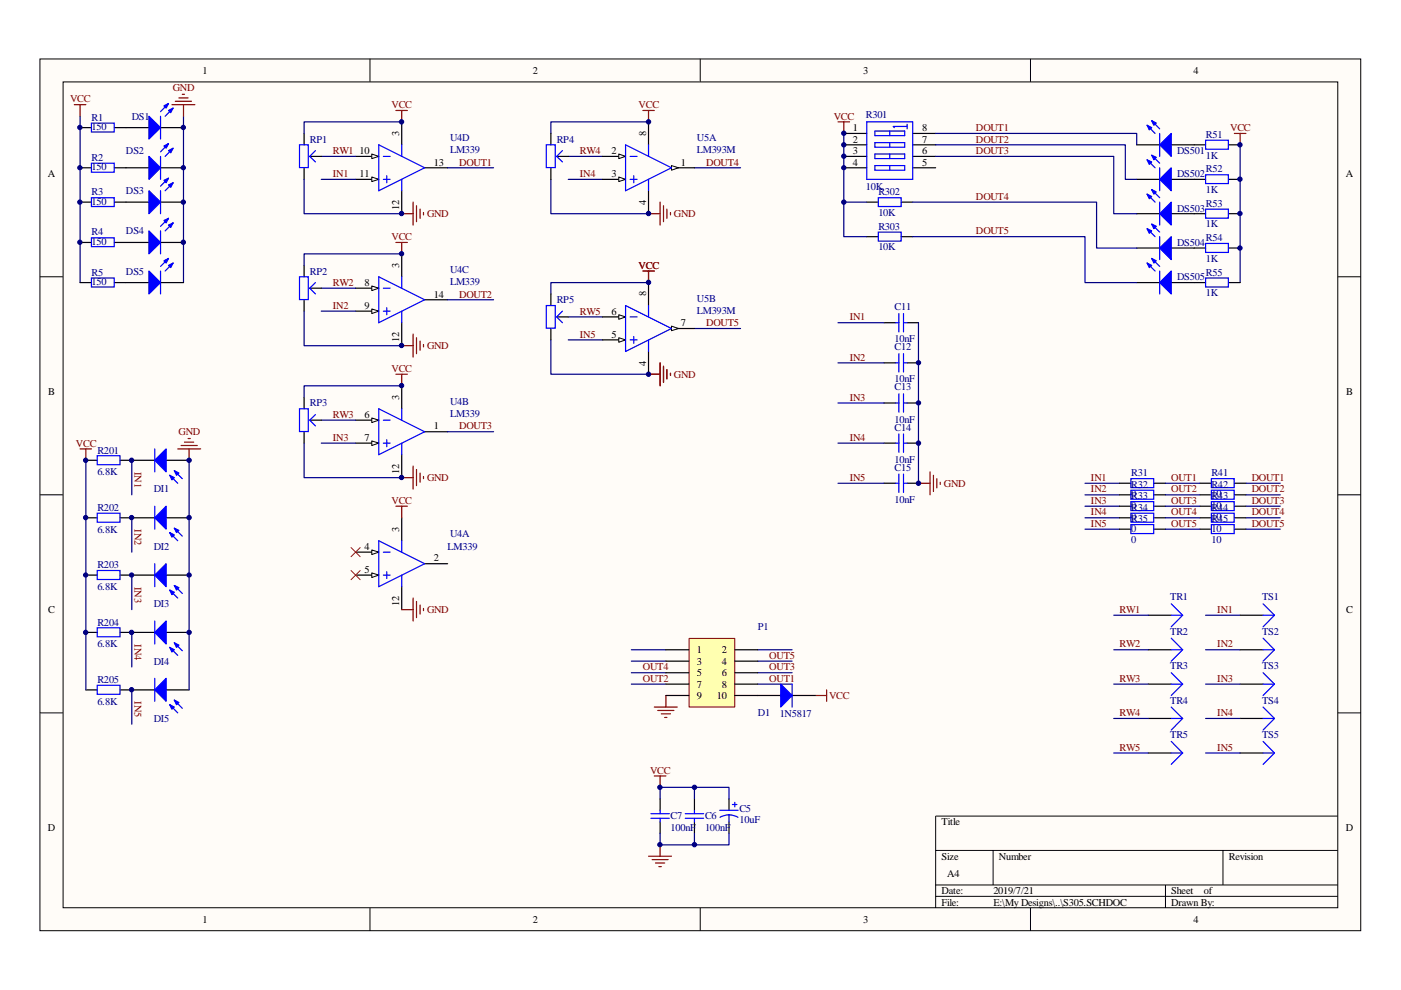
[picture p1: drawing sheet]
<svg xmlns="http://www.w3.org/2000/svg" width="297mm" height="210mm" viewBox="0 0 297 210" stroke-linecap="round" stroke-linejoin="round" font-family="sans-serif">
<path d="M8.5 12.5h280v184.8h-280z" fill="#fffcf8"/>
<path d="M8.5 12.5h280v184.8h-280z" fill="none" stroke="#000" stroke-width=".21"/>
<path d="M13.4 17.4h270.2v175.1h-270.2z" fill="#fffcf8"/>
<g fill="none" stroke="#000" stroke-width=".21">
<path d="M13.4 17.4h270.2v175.1h-270.2zM78.4 12.5v4.8M148.5 12.5v4.8M218.5 12.5v4.8M8.5 58.7h4.8M283.6 58.7h4.9M8.5 104.9h4.8M283.6 104.9h4.9M8.5 151.1h4.8M283.6 151.1h4.9M283.6 173h-85.2v19.5M78.4 192.5v4.9"/>
<path d="M148.5 192.5v4.9M198.4 180.3h85.2M198.4 187.6h85.2M198.4 190h85.2M210.6 180.3v7.3M218.5 192.5v4.9M247.1 187.6v4.9M259.3 180.3v7.3"/>
</g>
<g fill="none" stroke="#800000" stroke-width=".25">
<path d="M15.7 22.2h2.5M17 22.2v2.5M138.7 149.9h4.9M139.4 150.6h3.5M140.2 151.4h2M140.9 152.1h.5M141.2 147.5v2.4M138.7 164.5h2.5M140 164.5v2.4M140 179.1v2.4M137.5 181.5h4.9M138.3 182.3h3.3"/>
<path d="M139 183h1.9M139.7 183.7h.5"/>
</g>
<path d="M27.9 97.6v7.3M27.9 109.8v7.3M27.9 121.9v7.4M133.9 137.8h7.3M160.7 137.8h7.2M27.9 146.3v7.3M133.9 140.2h7.3M133.9 142.6h7.3M133.9 145h7.3M160.7 140.2h7.2M160.7 142.6h7.2M160.7 145h7.2" fill="none" stroke="#000080" stroke-width=".25"/>
<path d="M75.4 117.1h4.9M90 119.5h4.9" fill="none" stroke="#000" stroke-width=".25"/>
<path d="M78.8 116.6l1.5 .5-1.5 .5z" fill-rule="evenodd" fill="#fffcf8" stroke="#000" stroke-width=".21"/>
<path d="M75.4 121.9h4.9" fill="none" stroke="#000" stroke-width=".25"/>
<path d="M78.8 121.5l1.5 .4-1.5 .5z" fill-rule="evenodd" fill="#fffcf8" stroke="#000" stroke-width=".21"/>
<path d="M75.4 89.1h4.9M85.2 81.8v4.9M85.2 96.4v4.9M90 91.5h4.9M85.2 109.8v4.9M85.2 124.4v4.9" fill="none" stroke="#000" stroke-width=".25"/>
<path d="M80.3 114.7l9.7 4.8-9.7 4.9zM81.3 117.1h1.4M85.2 114.7v2.4M81.3 121.9h1.4M82 121.2v1.5M85.2 121.9v2.5" fill="none" stroke="#00f" stroke-width=".25"/>
<path d="M78.8 88.6l1.5 .5-1.5 .5z" fill-rule="evenodd" fill="#fffcf8" stroke="#000" stroke-width=".21"/>
<path d="M75.4 94h4.9" fill="none" stroke="#000" stroke-width=".25"/>
<path d="M78.8 93.5l1.5 .5-1.5 .5z" fill-rule="evenodd" fill="#fffcf8" stroke="#000" stroke-width=".21"/>
<path d="M80.3 86.7l9.7 4.8-9.7 4.9zM81.3 89.1h1.4M81.3 94h1.4M82 93.2v1.5M85.2 86.7v2.4M85.2 94v2.4" fill="none" stroke="#00f" stroke-width=".25"/>
<path d="M85.2 53.8v4.9M75.4 61.1h4.9M85.2 68.4v4.9M90 63.6h4.9" fill="none" stroke="#000" stroke-width=".25"/>
<path d="M78.8 60.6l1.5 .5-1.5 .5z" fill-rule="evenodd" fill="#fffcf8" stroke="#000" stroke-width=".21"/>
<path d="M75.4 66h4.9" fill="none" stroke="#000" stroke-width=".25"/>
<path d="M78.8 65.5l1.5 .5-1.5 .5z" fill-rule="evenodd" fill="#fffcf8" stroke="#000" stroke-width=".21"/>
<path d="M80.3 58.7l9.7 4.9-9.7 4.8zM85.2 58.7v2.4M81.3 61.1h1.4M81.3 66h1.4M82 65.2v1.5M85.2 66v2.4" fill="none" stroke="#00f" stroke-width=".25"/>
<path d="M75.4 38h4.9M85.2 25.8v4.9M90 35.6h4.9M85.2 40.4v4.9" fill="none" stroke="#000" stroke-width=".25"/>
<path d="M78.8 37.5l1.5 .5-1.5 .5z" fill-rule="evenodd" fill="#fffcf8" stroke="#000" stroke-width=".21"/>
<path d="M75.4 33.2h4.9" fill="none" stroke="#000" stroke-width=".25"/>
<path d="M78.8 32.7l1.5 .5-1.5 .4z" fill-rule="evenodd" fill="#fffcf8" stroke="#000" stroke-width=".21"/>
<g fill="none" stroke="#00f" stroke-width=".25">
<path d="M63.5 30.7h1.9v4.8h-1.9zM66.9 31.9l-1.2 1.3 1.2 1.1M80.3 30.7l9.7 4.9-9.7 4.8zM81.3 38h1.4M81.3 33.2h1.4M82 37.3v1.4M85.2 30.7v2.5M85.2 38v2.4M115.8 30.7h1.9v4.8h-1.9zM119.3 31.9l-1.3 1.3 1.3 1.1M63.5 58.7h1.9v4.8h-1.9zM66.9 59.9l-1.2 1.2 1.2 1.2"/>
<path d="M115.8 64.8h1.9v4.8h-1.9zM119.3 66l-1.3 1.2 1.3 1.2M32.8 95.2v4.8M37 99.8l1.7 1.7M63.5 86.7h1.9v4.8h-1.9zM66.9 87.9l-1.2 1.2 1.2 1.2M32.8 107.3v4.9M32.8 119.5v4.9M36 100.8l1.7 1.7M36 112.9l1.7 1.8M37 112l1.7 1.7M32.8 131.7v4.8"/>
<path d="M36 125.1l1.7 1.7M36 137.3l1.7 1.7M37 124.1l1.7 1.7M37 136.3l1.7 1.7M32.8 143.8v4.9M36 149.4l1.7 1.7M37 148.4l1.7 1.8M138 173.5h3.9M138 172.5h3.9M140 171.8v.7M140 173.5v.8M145.3 173.5h3.9"/>
<path d="M145.3 172.5h3.9M147.2 171.8v.7M147.2 173.5v.8M152.6 171.8h3.9M154.6 172.8l.8 .1 1.1 .4M154.6 172.8l-.8 .1-1.1 .4M154.6 172.8v1.5M155.3 170.6h1M155.8 170.1v1"/>
</g>
<g fill="none" stroke="#800000" stroke-width=".25">
<path d="M83.9 23.4h2.5M85.2 23.4v2.4M261.7 28.3h2.5M262.9 28.3v2.4M83.9 51.4h2.5M85.2 51.4v2.4M136.3 57.5h2.4M137.5 57.5v2.4M83.9 79.3h2.5M85.2 79.3v2.5M137.5 79.3h2.5M140 76.9v4.9"/>
<path d="M140.7 77.7v3.4M141.4 78.4v1.9M142.2 79.1v.5M83.9 107.3h2.5M85.2 107.3v2.5M172.8 147.5h2.5M175.3 146.3v2.4"/>
</g>
<g fill="none" stroke="#000080" stroke-width=".25">
<path d="M64.5 38v7.3h20.7M68.1 33.2h7.3M68.1 38h7.3M85.2 25.8h-20.7v2.5M94.9 35.6h9.7M116.8 38v7.3h20.7M120.5 33.2h7.3M120.5 38h7.3M137.5 25.8h-20.7v2.5M147.2 35.6h9.8M85.2 53.8h-20.7v2.5M137.5 59.9h-20.7v2.4"/>
<path d="M64.5 66v7.3h20.7M68.1 61.1h7.3M68.1 66h7.3M94.9 63.6h9.7M116.8 72.1v7.2h20.7M120.5 67.2h7.3M120.5 72.1h7.3M147.2 69.7h9.8M64.5 94v7.3h20.7M68.1 89.1h7.3M68.1 94h7.3M85.2 81.8h-20.7v2.4"/>
<path d="M94.9 91.5h9.7M230 104.9h7.4M230 107.3h7.4M230 109.8h7.4M230 112.2h7.4M230 102.5h7.4M27.9 134.1v7.3M140 176.7v2.4h7.2M147.2 169.4v-2.5h7.4v2.5M147.2 176.7v2.4h7.4v-2.4M147.2 166.9h-7.2v2.5"/>
</g>
<g fill="none" stroke="#000" stroke-width=".25">
<path d="M64.5 28.3v2.4M64.5 35.6v2.4M65.7 33.2h2.4M116.8 28.3v2.4M116.8 35.6v2.4M118 33.2h2.5M64.5 56.3v2.4M64.5 63.6v2.4M65.7 61.1h2.4M116.8 62.3v2.5M116.8 69.7v2.4M118 67.2h2.5"/>
<path d="M27.9 97.6h4.9M35.2 97.6h4.9M64.5 84.2v2.5M64.5 91.5v2.5M65.7 89.1h2.4M27.9 109.8h4.9M35.2 109.8h4.9M27.9 121.9h4.9M27.9 134.1h4.9M35.2 121.9h4.9M35.2 134.1h4.9M27.9 146.3h4.9"/>
<path d="M35.2 146.3h4.9M140 169.4v2.4M140 174.3v2.4M147.2 169.4v2.4M147.2 174.3v2.4M154.6 169.4v2.4M154.6 174.3v2.4"/>
</g>
<g fill="#00f" stroke="#00f" stroke-width=".25">
<path d="M35.2 95.2v4.8l-2.4-2.4z" fill-rule="evenodd"/>
<path d="M36 100.8l1 .5-.6 .4z" fill-rule="evenodd"/>
<path d="M37 99.8l.9 .5-.5 .5z" fill-rule="evenodd"/>
<path d="M35.2 107.3v4.9l-2.4-2.4z" fill-rule="evenodd"/>
<path d="M36 112.9l1 .5-.6 .5z" fill-rule="evenodd"/>
<path d="M37 112l.9 .5-.5 .4z" fill-rule="evenodd"/>
<path d="M35.2 119.5v4.9l-2.4-2.5z" fill-rule="evenodd"/>
<path d="M36 125.1l1 .5-.6 .5z" fill-rule="evenodd"/>
<path d="M37 124.1l.9 .5-.5 .5z" fill-rule="evenodd"/>
<path d="M32.8 134.1l2.4-2.4v4.8z" fill-rule="evenodd"/>
<path d="M36 137.3l1 .5-.6 .4z" fill-rule="evenodd"/>
<path d="M37 136.3l.9 .5-.5 .5z" fill-rule="evenodd"/>
<path d="M35.2 143.8v4.9l-2.4-2.4z" fill-rule="evenodd"/>
<path d="M36 149.4l1 .5-.6 .5z" fill-rule="evenodd"/>
<path d="M37 148.4l.9 .5-.5 .5z" fill-rule="evenodd"/>
</g>
<path d="M146.1 135.4h9.7v14.5h-9.7z" fill="#ffffb0"/>
<path d="M146.1 135.4h9.7v14.5h-9.7z" fill="none" stroke="#800000" stroke-width=".21"/>
<g fill="none" stroke="#000" stroke-width=".25">
<path d="M17 27.1h2.4M17 35.6h2.4M24.3 27.1h7.3M24.3 35.6h7.3M34 27.1h4.9M34 35.6h4.9M127.8 38h4.8M137.5 25.8v4.9M178.9 35.6h4.9M178.9 30.7h4.9M178.9 28.3h4.9M178.9 33.2h4.9"/>
<path d="M193.5 35.6h4.9M193.5 30.7h4.9M193.5 28.3h4.9M193.5 33.2h4.9M241 30.7h4.9M241 38h4.9M248.3 30.7h7.3M248.3 38h7.3M260.5 30.7h2.4M260.5 38h2.4M17 42.9h2.4M17 51.4h2.4"/>
<path d="M17 59.9h2.4M24.3 42.9h7.3M24.3 51.4h7.3M24.3 59.9h7.3M34 42.9h4.9M34 51.4h4.9M34 59.9h4.9M241 59.9h4.9M241 45.3h4.9M241 52.6h4.9M248.3 59.9h7.3M248.3 45.3h7.3"/>
<path d="M248.3 52.6h7.3M260.5 59.9h2.4M260.5 45.3h2.4M260.5 52.6h2.4M187.5 68.4h2.4M187.5 76.9h2.4M192.3 68.4h2.4M192.3 76.9h2.4M18.2 97.6h2.4M25.5 97.6h2.4M187.5 85.4h2.4M187.5 94h2.4"/>
<path d="M192.3 85.4h2.4M192.3 94h2.4M18.2 109.8h2.4M25.5 109.8h2.4M187.5 102.5h2.4M192.3 102.5h2.4M237.4 109.8h2.4M237.4 102.5h2.4M237.4 104.9h2.4M237.4 107.3h2.4M237.4 112.2h2.4M244.6 109.8h2.5"/>
<path d="M244.6 102.5h2.5M244.6 104.9h2.5M244.6 107.3h2.5M244.6 112.2h2.5M254.4 109.8h2.4M254.4 102.5h2.4M254.4 104.9h2.4M254.4 107.3h2.4M254.4 112.2h2.4M261.7 109.8h2.5M261.7 102.5h2.5M261.7 104.9h2.5"/>
<path d="M261.7 107.3h2.5M261.7 112.2h2.5M18.2 121.9h2.4M18.2 134.1h2.4M25.5 121.9h2.4M25.5 134.1h2.4M141.2 137.8h4.8M155.8 137.8h4.9M243.5 137.8h4.8M243.5 130.4h4.8M262.9 137.8h4.9M262.9 130.4h4.9"/>
<path d="M18.2 146.3h2.4M25.5 146.3h2.4M141.2 140.2h4.8M141.2 142.6h4.8M141.2 145h4.8M141.2 147.5h4.8M155.8 140.2h4.9M155.8 142.6h4.9M155.8 145h4.9M155.8 147.5h9.7M167.9 147.5h4.9M243.5 145h4.8"/>
<path d="M243.5 152.3h4.8M243.5 159.7h4.8M262.9 145h4.9M262.9 152.3h4.9M262.9 159.7h4.9"/>
</g>
<g fill="none" stroke="#000080" stroke-width=".25">
<path d="M17 24.7v35.2M38.9 24.7v35.2M198.4 28.3h42.6v2.4M198.4 30.7h40.2v7.3h2.4M198.4 33.2h37.7v12.1h4.9M262.9 30.7v29.2M177.7 68.4h9.8M177.7 76.9h9.8M194.7 68.4v34.1M18.2 97.6v48.7M40.1 97.6v48.7M177.7 85.4h9.8"/>
<path d="M177.7 94h9.8M177.7 102.5h9.8M247.1 104.9h7.3M247.1 107.3h7.3M247.1 109.8h7.3M247.1 112.2h7.3M247.1 102.5h7.3M264.2 104.9h7.2M264.2 107.3h7.2M264.2 109.8h7.2M264.2 112.2h7.2M264.2 102.5h7.2"/>
<path d="M236.1 130.4h7.4M236.1 137.8h7.4M255.6 130.4h7.3M255.6 137.8h7.3M236.1 145h7.4M236.1 152.3h7.4M236.1 159.7h7.4M255.6 145h7.3M255.6 152.3h7.3M255.6 159.7h7.3"/>
</g>
<path d="M177.7 25.8h2.4M178.9 25.8v2.5M17 95.2h2.4M18.2 95.2v2.4M194.7 102.5h2.5M197.2 100v4.9M197.9 100.8v3.4M198.6 101.5v1.9M199.3 102.2v.5" fill="none" stroke="#800000" stroke-width=".25"/>
<g fill="none" stroke="#00f" stroke-width=".25">
<path d="M19.4 26.1h4.8v1.9h-4.8zM19.4 34.6h4.8v1.9h-4.8zM34 24.7v4.8M34 33.2v4.8M35.7 21.9l-1.7 1.8M35.7 30.5l-1.7 1.7M35.7 37.8l-1.7 1.7M36.7 22.9l-1.7 1.8M36.7 31.4l-1.7 1.8M36.7 38.7l-1.7 1.7M183.8 25.8h9.7v12.2h-9.7zM185.5 27.8h6.3v1h-6.3z"/>
<path d="M185.5 30.2h6.3v1h-6.3zM185.5 32.7h6.3v.9h-6.3zM185.5 35.1h6.3v1h-6.3zM188.6 27.8v1M188.6 30.2v1M188.6 32.7v.9M188.6 35.1v1M192.3 26.8h-2.9l.2 .3M192.3 26.3v1M243.2 26.6l1.7 1.7M243.2 33.9l1.7 1.7M244.2 25.6l1.7 1.7"/>
<path d="M244.2 32.9l1.7 1.7M245.9 28.3v4.9M245.9 35.6v4.8M255.6 29.7h4.8v1.9h-4.8zM255.6 37.1h4.8v1.8h-4.8zM19.4 41.9h4.8v1.9h-4.8zM19.4 50.4h4.8v1.9h-4.8zM19.4 58.9h4.8v1.9h-4.8zM34 40.4v4.9M34 49v4.8M34 57.5v4.8M35.7 46.3l-1.7 1.7"/>
<path d="M35.7 54.8l-1.7 1.7M36.7 47.3l-1.7 1.7M36.7 55.8l-1.7 1.7M243.2 41.2l1.7 1.7M243.2 48.5l1.7 1.7M243.2 55.8l1.7 1.7M244.2 40.2l1.7 1.7M244.2 47.5l1.7 1.7M244.2 54.8l1.7 1.7M245.9 42.9v4.8M245.9 50.2v4.8M245.9 57.5v4.8"/>
<path d="M255.6 44.3h4.8v1.9h-4.8zM255.6 51.6h4.8v1.9h-4.8zM255.6 58.9h4.8v1.9h-4.8zM189.9 68.4h.7M189.9 76.9h.7M190.6 66.5v3.9M190.6 75v3.9M191.6 66.5v3.9M191.6 75v3.9M191.6 68.4h.7M191.6 76.9h.7M20.6 96.6h4.8v1.9h-4.8z"/>
<path d="M189.9 85.4h.7M189.9 94h.7M190.6 83.5v3.9M190.6 92v3.9M191.6 83.5v3.9M191.6 92v3.9M191.6 85.4h.7M191.6 94h.7M20.6 108.8h4.8v1.9h-4.8zM189.9 102.5h.7M190.6 100.5v3.9M191.6 100.5v3.9"/>
<path d="M191.6 102.5h.7M239.8 101.5h4.8v1.9h-4.8zM239.8 103.9h4.8v1.9h-4.8zM239.8 106.4h4.8v1.9h-4.8zM239.8 108.8h4.8v1.9h-4.8zM239.8 111.2h4.8v1.9h-4.8zM256.8 101.5h4.9v1.9h-4.9zM256.8 103.9h4.9v1.9h-4.9zM256.8 106.4h4.9v1.9h-4.9zM256.8 108.8h4.9v1.9h-4.9zM256.8 111.2h4.9v1.9h-4.9zM20.6 121h4.8v1.9h-4.8z"/>
<path d="M20.6 133.1h4.8v1.9h-4.8zM248.3 130.4h2.4M248.3 137.8h2.4M248.3 128l2.4 2.4M248.3 135.3l2.4 2.5M250.7 130.4l-2.4 2.5M250.7 137.8l-2.4 2.4M267.8 128l2.4 2.4M267.8 130.4h2.4M267.8 135.3l2.4 2.5M267.8 137.8h2.4M270.2 130.4l-2.4 2.5"/>
<path d="M270.2 137.8l-2.4 2.4M20.6 145.3h4.8v1.9h-4.8zM167.9 145v4.9M248.3 145h2.4M248.3 152.3h2.4M248.3 159.7h2.4M248.3 142.6l2.4 2.4M248.3 149.9l2.4 2.4M248.3 157.2l2.4 2.5M250.7 145l-2.4 2.5M250.7 152.3l-2.4 2.5M250.7 159.7l-2.4 2.4"/>
<path d="M267.8 142.6l2.4 2.4M267.8 145h2.4M267.8 149.9l2.4 2.4M267.8 152.3h2.4M267.8 157.2l2.4 2.5M267.8 159.7h2.4M270.2 145l-2.4 2.5M270.2 152.3l-2.4 2.5M270.2 159.7l-2.4 2.4"/>
</g>
<g fill="#00f" stroke="#00f" stroke-width=".25">
<path d="M31.6 24.7l2.4 2.4-2.4 2.4z" fill-rule="evenodd"/>
<path d="M35.7 23.4l1-.5-.5 1z" fill-rule="evenodd"/>
<path d="M34.8 22.5l.9-.6-.5 1z" fill-rule="evenodd"/>
<path d="M31.6 33.2l2.4 2.4-2.4 2.4z" fill-rule="evenodd"/>
<path d="M35.7 31.9l1-.5-.5 1z" fill-rule="evenodd"/>
<path d="M34.8 31l.9-.5-.5 .9z" fill-rule="evenodd"/>
<path d="M31.6 40.4l2.4 2.5-2.4 2.4z" fill-rule="evenodd"/>
<path d="M35.7 39.2l1-.5-.5 1z" fill-rule="evenodd"/>
<path d="M34.8 38.2l.9-.4-.5 .9z" fill-rule="evenodd"/>
<path d="M31.6 49l2.4 2.4-2.4 2.4z" fill-rule="evenodd"/>
<path d="M35.7 47.7l1-.4-.5 .9z" fill-rule="evenodd"/>
<path d="M34.8 46.8l.9-.5-.5 1z" fill-rule="evenodd"/>
<path d="M31.6 57.5l2.4 2.4-2.4 2.4z" fill-rule="evenodd"/>
<path d="M35.7 56.3l1-.5-.5 .9z" fill-rule="evenodd"/>
<path d="M34.8 55.3l.9-.5-.5 1z" fill-rule="evenodd"/>
<path d="M245.9 30.7l2.4-2.4v4.9z" fill-rule="evenodd"/>
<path d="M243.2 26.6l1 .5-.5 .4z" fill-rule="evenodd"/>
<path d="M244.2 25.6l1 .5-.6 .5z" fill-rule="evenodd"/>
<path d="M248.3 35.6v4.8l-2.4-2.4z" fill-rule="evenodd"/>
<path d="M243.2 33.9l1 .4-.5 .6z" fill-rule="evenodd"/>
<path d="M244.2 32.9l1 .5-.6 .5z" fill-rule="evenodd"/>
<path d="M248.3 42.9v4.8l-2.4-2.4z" fill-rule="evenodd"/>
<path d="M243.2 41.2l1 .5-.5 .4z" fill-rule="evenodd"/>
<path d="M244.2 40.2l1 .5-.6 .5z" fill-rule="evenodd"/>
<path d="M245.9 52.6l2.4-2.4v4.8z" fill-rule="evenodd"/>
<path d="M243.2 48.5l1 .5-.5 .5z" fill-rule="evenodd"/>
<path d="M244.2 47.5l1 .5-.6 .5z" fill-rule="evenodd"/>
<path d="M248.3 57.5v4.8l-2.4-2.4z" fill-rule="evenodd"/>
<path d="M243.2 55.8l1 .5-.5 .4z" fill-rule="evenodd"/>
<path d="M244.2 54.8l1 .5-.6 .5z" fill-rule="evenodd"/>
<path d="M165.5 145l2.4 2.5-2.4 2.4z" fill-rule="evenodd"/>
</g>
<path d="M131.2 37.5l1.4 .5-1.4 .5z" fill-rule="evenodd" fill="#fffcf8" stroke="#000" stroke-width=".21"/>
<path d="M127.8 33.2h4.8" fill="none" stroke="#000" stroke-width=".25"/>
<path d="M131.2 32.7l1.4 .5-1.4 .4z" fill-rule="evenodd" fill="#fffcf8" stroke="#000" stroke-width=".21"/>
<path d="M142.4 35.6h4.8M137.5 40.4v4.9" fill="none" stroke="#000" stroke-width=".25"/>
<path d="M142.4 35.1l1.4 .5-1.4 .5z" fill-rule="evenodd" fill="#fffcf8" stroke="#000" stroke-width=".21"/>
<path d="M132.6 30.7l9.8 4.9-9.8 4.8zM133.6 33.2h1.5M133.6 38h1.5M134.4 37.3v1.4M137.5 30.7v2.5M137.5 38v2.4" fill="none" stroke="#00f" stroke-width=".25"/>
<path d="M137.5 59.9v4.9M127.8 72.1h4.8M137.5 74.5v4.8" fill="none" stroke="#000" stroke-width=".25"/>
<path d="M131.2 71.6l1.4 .5-1.4 .5z" fill-rule="evenodd" fill="#fffcf8" stroke="#000" stroke-width=".21"/>
<path d="M127.8 67.2h4.8" fill="none" stroke="#000" stroke-width=".25"/>
<path d="M131.2 66.7l1.4 .5-1.4 .5z" fill-rule="evenodd" fill="#fffcf8" stroke="#000" stroke-width=".21"/>
<path d="M142.4 69.7h4.8" fill="none" stroke="#000" stroke-width=".25"/>
<path d="M142.4 69.1l1.4 .6-1.4 .4z" fill-rule="evenodd" fill="#fffcf8" stroke="#000" stroke-width=".21"/>
<path d="M186.2 41.9h4.9v1.9h-4.9zM186.2 49.2h4.9v1.9h-4.9zM132.6 64.8l9.8 4.9-9.8 4.8zM133.6 67.2h1.5M133.6 72.1h1.5M134.4 71.3v1.5M137.5 64.8v2.4M137.5 72.1v2.4" fill="none" stroke="#00f" stroke-width=".25"/>
<g fill="none" stroke="#800000" stroke-width=".25">
<path d="M38.7 20h.4M36.4 22.2h4.9M37.2 21.5h3.4M37.9 20.8h2M38.9 22.2v2.5M136.3 23.4h2.4M137.5 23.4v2.4M85.2 45.3h2.4M87.6 42.9v4.8M88.3 43.6v3.4M89.1 44.3v2M89.8 45.1v.5"/>
<path d="M136.3 57.5h2.4M137.5 57.5v2.4M137.5 45.3h2.5M140 42.9v4.8M140.7 43.6v3.4M141.4 44.3v2M142.2 45.1v.5M85.2 73.3h2.4M87.6 70.8v4.9M88.3 71.6v3.4M89.1 72.3v2M89.8 73v.5"/>
<path d="M137.5 79.3h2.5M140 76.9v4.9M140.7 77.7v3.4M141.4 78.4v1.9M142.2 79.1v.5M37.7 95.2h4.8M38.4 94.5h3.4M39.1 93.7h2M39.9 93h.4M40.1 95.2v2.4M87.6 98.8v4.9M88.3 99.5v3.5"/>
<path d="M85.2 101.3h2.4M89.1 100.3v1.9M89.8 101v.5M85.2 129.3h2.4M87.6 126.8v4.9M88.3 127.5v3.5M89.1 128.3v1.9M89.8 129v.5"/>
</g>
<path d="M183.8 42.9h2.4M183.8 50.2h2.4M191.1 42.9h2.4M191.1 50.2h2.4" fill="none" stroke="#000" stroke-width=".25"/>
<path d="M178.9 28.3v14.6h4.9M178.9 42.9v7.3h4.9M193.5 42.9h39v9.7h8.5M193.5 50.2h36.5v9.7h11" fill="none" stroke="#000080" stroke-width=".25"/>
<path d="M74.4 116.1l2 1.9M76.4 116.1l-2 1.9M74.4 121l2 1.9M76.4 121l-2 1.9" fill="none" stroke="#f00" stroke-width=".21"/>
<g fill="#000080" stroke="#000080" stroke-width=".21">
<circle cx="16.9" cy="51.4" r=".46"/>
<circle cx="16.9" cy="42.9" r=".46"/>
<circle cx="16.9" cy="35.6" r=".46"/>
<circle cx="16.9" cy="27" r=".46"/>
<circle cx="18.2" cy="134.1" r=".46"/>
<circle cx="18.2" cy="121.9" r=".46"/>
<circle cx="18.2" cy="109.7" r=".46"/>
<circle cx="18.2" cy="97.6" r=".46"/>
<circle cx="27.9" cy="146.2" r=".46"/>
<circle cx="27.9" cy="134.1" r=".46"/>
<circle cx="27.9" cy="121.9" r=".46"/>
<circle cx="27.9" cy="109.7" r=".46"/>
<circle cx="27.9" cy="97.6" r=".46"/>
<circle cx="38.9" cy="51.4" r=".46"/>
<circle cx="38.9" cy="42.9" r=".46"/>
<circle cx="38.9" cy="35.6" r=".46"/>
<circle cx="38.9" cy="27" r=".46"/>
<circle cx="40.1" cy="134.1" r=".46"/>
<circle cx="40.1" cy="121.9" r=".46"/>
<circle cx="40.1" cy="109.7" r=".46"/>
<circle cx="40.1" cy="97.6" r=".46"/>
<circle cx="85.1" cy="101.2" r=".46"/>
<circle cx="85.1" cy="81.8" r=".46"/>
<circle cx="85.1" cy="73.3" r=".46"/>
<circle cx="85.1" cy="53.8" r=".46"/>
<circle cx="85.1" cy="45.3" r=".46"/>
<circle cx="85.1" cy="25.8" r=".46"/>
<circle cx="137.5" cy="79.3" r=".46"/>
<circle cx="137.5" cy="59.9" r=".46"/>
<circle cx="137.5" cy="45.3" r=".46"/>
<circle cx="137.5" cy="25.8" r=".46"/>
<circle cx="139.9" cy="179.1" r=".46"/>
<circle cx="139.9" cy="166.9" r=".46"/>
<circle cx="147.2" cy="179.1" r=".46"/>
<circle cx="147.2" cy="166.9" r=".46"/>
<circle cx="178.9" cy="42.9" r=".46"/>
<circle cx="178.9" cy="35.6" r=".46"/>
<circle cx="178.9" cy="33.1" r=".46"/>
<circle cx="178.9" cy="30.7" r=".46"/>
<circle cx="178.9" cy="28.3" r=".46"/>
<circle cx="194.7" cy="102.5" r=".46"/>
<circle cx="194.7" cy="94" r=".46"/>
<circle cx="194.7" cy="85.4" r=".46"/>
<circle cx="194.7" cy="76.9" r=".46"/>
<circle cx="262.9" cy="52.6" r=".46"/>
<circle cx="262.9" cy="45.3" r=".46"/>
<circle cx="262.9" cy="38" r=".46"/>
<circle cx="262.9" cy="30.7" r=".46"/>
</g>
<g font-size="2.2">
<text x="43" y="15.6">1</text>
<text x="113" y="15.6">2</text>
<text x="183" y="15.6">3</text>
<text x="253" y="15.6">4</text>
<text x="84.6" y="28.8" transform="rotate(-90 84.6 28.8)">3</text>
<text x="137" y="28.8" transform="rotate(-90 137 28.8)">8</text>
<text x="180.8" y="27.8">1</text>
<text x="195.5" y="27.8">8</text>
<text x="76.2" y="32.7">10</text>
<text x="92" y="35.1">13</text>
<text x="129.7" y="32.7">2</text>
<text x="144.4" y="35.1">1</text>
<text x="180.8" y="30.2">2</text>
<text x="180.8" y="32.7">3</text>
<text x="180.8" y="35.1">4</text>
<text x="195.5" y="30.2">7</text>
<text x="195.5" y="32.7">6</text>
<text x="195.5" y="35.1">5</text>
<text x="10.2" y="37.5">A</text>
<text x="76.2" y="37.5">11</text>
<text x="129.7" y="37.5">3</text>
<text x="285.4" y="37.5">A</text>
<text x="84.6" y="44.6" transform="rotate(-90 84.6 44.6)">12</text>
<text x="137" y="43.5" transform="rotate(-90 137 43.5)">4</text>
<text x="84.6" y="56.8" transform="rotate(-90 84.6 56.8)">3</text>
<text x="77.3" y="60.6">8</text>
<text x="77.3" y="65.5">9</text>
<text x="92" y="63.1">14</text>
<text x="137" y="62.8" transform="rotate(-90 137 62.8)">8</text>
<text x="129.7" y="71.6">5</text>
<text x="129.7" y="66.7">6</text>
<text x="144.4" y="69.1">7</text>
<text x="84.6" y="72.6" transform="rotate(-90 84.6 72.6)">12</text>
<text x="137" y="77.6" transform="rotate(-90 137 77.6)">4</text>
<text x="10.2" y="83.7">B</text>
<text x="285.4" y="83.7">B</text>
<text x="77.3" y="88.6">6</text>
<text x="84.6" y="84.7" transform="rotate(-90 84.6 84.7)">3</text>
<text x="77.3" y="93.5">7</text>
<text x="92" y="91">1</text>
<text x="84.6" y="100.6" transform="rotate(-90 84.6 100.6)">12</text>
<text x="84.6" y="112.7" transform="rotate(-90 84.6 112.7)">3</text>
<text x="77.3" y="116.6">4</text>
<text x="92" y="119">2</text>
<text x="77.3" y="121.5">5</text>
<text x="10.2" y="129.9">C</text>
<text x="84.6" y="128.5" transform="rotate(-90 84.6 128.5)">12</text>
<text x="285.4" y="129.9">C</text>
<text x="147.7" y="138.5">1</text>
<text x="147.7" y="140.9">3</text>
<text x="147.7" y="143.4">5</text>
<text x="153" y="138.5">2</text>
<text x="153" y="140.9">4</text>
<text x="153" y="143.4">6</text>
<text x="147.7" y="145.8">7</text>
<text x="147.7" y="148.2">9</text>
<text x="152" y="148.2">10</text>
<text x="153" y="145.8">8</text>
<text x="10.2" y="176.2">D</text>
<text x="199.6" y="174.9">Title</text>
<text x="285.3" y="176.2">D</text>
<text x="199.6" y="182.3">Size</text>
<text x="200.8" y="185.9">A4</text>
<text x="211.8" y="182.3">Number</text>
<text x="260.5" y="182.3">Revision</text>
<text x="199.6" y="189.5">Date:</text>
<text x="199.6" y="192">File:</text>
<text x="210.6" y="189.5">2019/7/21</text>
<text x="210.6" y="192">E:\My Designs\..\S305.SCHDOC</text>
<text x="248.3" y="189.5">Sheet</text>
<text x="248.3" y="192">Drawn By:</text>
<text x="255.2" y="189.5">of</text>
<text x="43" y="195.6">1</text>
<text x="113" y="195.6">2</text>
<text x="183" y="195.6">3</text>
<text x="253" y="195.6">4</text>
</g>
<g font-size="2.2" fill="#800000">
<text x="14.9" y="21.7">VCC</text>
<text x="36.6" y="19.3">GND</text>
<text x="83" y="22.9">VCC</text>
<text x="135.4" y="22.9">VCC</text>
<text x="176.8" y="25.4">VCC</text>
<text x="206.9" y="27.8">DOUT1</text>
<text x="260.8" y="27.8">VCC</text>
<text x="70.6" y="32.7">RW1</text>
<text x="97.4" y="35.1">DOUT1</text>
<text x="122.9" y="32.7">RW4</text>
<text x="149.7" y="35.1">DOUT4</text>
<text x="206.9" y="30.2">DOUT2</text>
<text x="206.9" y="32.7">DOUT3</text>
<text x="70.6" y="37.5">IN1</text>
<text x="122.9" y="37.5">IN4</text>
<text x="90.6" y="46">GND</text>
<text x="142.9" y="46">GND</text>
<text x="206.9" y="42.4">DOUT4</text>
<text x="83" y="50.9">VCC</text>
<text x="206.9" y="49.7">DOUT5</text>
<text x="135.4" y="57">VCC</text>
<text x="70.6" y="65.5">IN2</text>
<text x="70.6" y="60.6">RW2</text>
<text x="97.4" y="63.1">DOUT2</text>
<text x="122.9" y="71.6">IN5</text>
<text x="122.9" y="66.7">RW5</text>
<text x="149.7" y="69.1">DOUT5</text>
<text x="180.2" y="67.9">IN1</text>
<text x="90.6" y="74">GND</text>
<text x="180.2" y="76.5">IN2</text>
<text x="83" y="78.9">VCC</text>
<text x="142.9" y="80.1">GND</text>
<text x="70.6" y="88.6">RW3</text>
<text x="180.2" y="85">IN3</text>
<text x="16.1" y="94.7">VCC</text>
<text x="37.8" y="92.3">GND</text>
<text x="70.6" y="93.5">IN3</text>
<text x="97.4" y="91">DOUT3</text>
<text x="180.2" y="93.5">IN4</text>
<text x="28.5" y="100" transform="rotate(90 28.5 100)">IN1</text>
<text x="90.6" y="102">GND</text>
<text x="180.2" y="102">IN5</text>
<text x="231.3" y="102">IN1</text>
<text x="248.3" y="102">OUT1</text>
<text x="265.4" y="102">DOUT1</text>
<text x="83" y="106.9">VCC</text>
<text x="200.1" y="103.2">GND</text>
<text x="231.3" y="104.4">IN2</text>
<text x="231.3" y="106.9">IN3</text>
<text x="248.3" y="104.4">OUT2</text>
<text x="248.3" y="106.9">OUT3</text>
<text x="265.4" y="104.4">DOUT2</text>
<text x="265.4" y="106.9">DOUT3</text>
<text x="28.5" y="112.2" transform="rotate(90 28.5 112.2)">IN2</text>
<text x="231.3" y="109.3">IN4</text>
<text x="231.3" y="111.7">IN5</text>
<text x="248.3" y="111.7">OUT5</text>
<text x="248.3" y="109.3">OUT4</text>
<text x="265.4" y="109.3">DOUT4</text>
<text x="265.4" y="111.7">DOUT5</text>
<text x="28.5" y="124.4" transform="rotate(90 28.5 124.4)">IN3</text>
<text x="90.6" y="130">GND</text>
<text x="237.4" y="130">RW1</text>
<text x="258.1" y="130">IN1</text>
<text x="28.5" y="136.5" transform="rotate(90 28.5 136.5)">IN4</text>
<text x="237.4" y="137.3">RW2</text>
<text x="258.1" y="137.3">IN2</text>
<text x="136.3" y="142.1">OUT4</text>
<text x="163.1" y="142.1">OUT3</text>
<text x="163.1" y="139.7">OUT5</text>
<text x="28.5" y="148.7" transform="rotate(90 28.5 148.7)">IN5</text>
<text x="136.3" y="144.6">OUT2</text>
<text x="163.1" y="144.6">OUT1</text>
<text x="175.8" y="148.2">VCC</text>
<text x="237.4" y="144.6">RW3</text>
<text x="258.1" y="144.6">IN3</text>
<text x="237.4" y="151.9">RW4</text>
<text x="258.1" y="151.9">IN4</text>
<text x="237.4" y="159.1">RW5</text>
<text x="258.1" y="159.1">IN5</text>
<text x="137.8" y="164">VCC</text>
</g>
<g font-size="2.2" fill="#000080">
<text x="19.4" y="25.6">R1</text>
<text x="19.4" y="27.6">150</text>
<text x="27.9" y="25.4">DS1</text>
<text x="95.4" y="30">U4D</text>
<text x="147.7" y="30">U5A</text>
<text x="183.6" y="25.1">R301</text>
<text x="255.7" y="29.3">R51</text>
<text x="19.4" y="34.1">R2</text>
<text x="26.7" y="32.7">DS2</text>
<text x="65.7" y="30.2">RP1</text>
<text x="95.4" y="32.4">LM339</text>
<text x="118.1" y="30.2">RP4</text>
<text x="147.7" y="32.4">LM393M</text>
<text x="249.6" y="32.7">DS501</text>
<text x="255.7" y="33.6">1K</text>
<text x="19.4" y="36.1">150</text>
<text x="19.4" y="41.4">R3</text>
<text x="26.7" y="41.2">DS3</text>
<text x="183.6" y="40.2">10K</text>
<text x="186.2" y="41.4">R302</text>
<text x="249.6" y="37.5">DS502</text>
<text x="255.7" y="36.5">R52</text>
<text x="255.7" y="41">1K</text>
<text x="19.4" y="43.4">150</text>
<text x="186.2" y="45.8">10K</text>
<text x="249.6" y="44.8">DS503</text>
<text x="255.7" y="43.9">R53</text>
<text x="19.4" y="49.9">R4</text>
<text x="19.4" y="51.9">150</text>
<text x="26.7" y="49.7">DS4</text>
<text x="186.2" y="48.7">R303</text>
<text x="186.2" y="53.1">10K</text>
<text x="249.6" y="52.1">DS504</text>
<text x="255.7" y="48.2">1K</text>
<text x="255.7" y="51.2">R54</text>
<text x="19.4" y="58.4">R5</text>
<text x="26.7" y="58.2">DS5</text>
<text x="65.7" y="58.2">RP2</text>
<text x="95.4" y="58">U4C</text>
<text x="249.6" y="59.4">DS505</text>
<text x="255.7" y="55.5">1K</text>
<text x="255.7" y="58.4">R55</text>
<text x="19.4" y="60.4">150</text>
<text x="95.4" y="60.4">LM339</text>
<text x="118.1" y="64.3">RP5</text>
<text x="147.7" y="64.1">U5B</text>
<text x="189.7" y="65.8">C11</text>
<text x="255.7" y="62.8">1K</text>
<text x="147.7" y="66.5">LM393M</text>
<text x="189.7" y="72.6">10nF</text>
<text x="189.7" y="74.3">C12</text>
<text x="189.7" y="81.1">10nF</text>
<text x="189.7" y="82.8">C13</text>
<text x="65.7" y="86.2">RP3</text>
<text x="95.4" y="86">U4B</text>
<text x="95.4" y="88.4">LM339</text>
<text x="189.7" y="89.6">10nF</text>
<text x="189.7" y="91.3">C14</text>
<text x="20.7" y="96.2">R201</text>
<text x="20.7" y="100.8">6.8K</text>
<text x="189.7" y="98.1">10nF</text>
<text x="189.7" y="99.8">C15</text>
<text x="239.8" y="101">R31</text>
<text x="256.9" y="101">R41</text>
<text x="32.6" y="104.4">DI1</text>
<text x="189.7" y="106.6">10nF</text>
<text x="239.8" y="105.4">0</text>
<text x="239.8" y="103.4">R32</text>
<text x="239.8" y="107.8">0</text>
<text x="239.8" y="105.9">R33</text>
<text x="256.9" y="105.4">10</text>
<text x="256.9" y="103.4">R42</text>
<text x="256.9" y="107.8">10</text>
<text x="256.9" y="105.9">R43</text>
<text x="20.7" y="108.3">R202</text>
<text x="20.7" y="113">6.8K</text>
<text x="95.4" y="113.9">U4A</text>
<text x="239.8" y="110.3">0</text>
<text x="239.8" y="108.3">R34</text>
<text x="239.8" y="112.7">0</text>
<text x="239.8" y="110.8">R35</text>
<text x="256.9" y="110.3">10</text>
<text x="256.9" y="108.3">R44</text>
<text x="256.9" y="112.7">10</text>
<text x="256.9" y="110.8">R45</text>
<text x="32.6" y="116.6">DI2</text>
<text x="94.9" y="116.6">LM339</text>
<text x="239.8" y="115.1">0</text>
<text x="256.9" y="115.1">10</text>
<text x="20.7" y="120.5">R203</text>
<text x="20.7" y="125.1">6.8K</text>
<text x="32.6" y="128.7">DI3</text>
<text x="248.1" y="127.3">TR1</text>
<text x="267.6" y="127.3">TS1</text>
<text x="20.7" y="132.6">R204</text>
<text x="20.7" y="137.3">6.8K</text>
<text x="160.7" y="133.6">P1</text>
<text x="248.1" y="134.6">TR2</text>
<text x="267.6" y="134.6">TS2</text>
<text x="32.6" y="140.9">DI4</text>
<text x="248.1" y="141.9">TR3</text>
<text x="267.6" y="141.9">TS3</text>
<text x="20.7" y="144.8">R205</text>
<text x="20.7" y="149.5">6.8K</text>
<text x="248.1" y="149.2">TR4</text>
<text x="267.6" y="149.2">TS4</text>
<text x="32.6" y="153.1">DI5</text>
<text x="160.7" y="151.9">D1</text>
<text x="165.3" y="152.1">1N5817</text>
<text x="248.1" y="156.5">TR5</text>
<text x="267.6" y="156.5">TS5</text>
<text x="142.2" y="173.8">C7</text>
<text x="149.5" y="173.8">C6</text>
<text x="156.8" y="172.1">C5</text>
<text x="142.2" y="176.2">100nF</text>
<text x="149.5" y="176.2">100nF</text>
<text x="156.8" y="174.5">10uF</text>
</g>
</svg>
